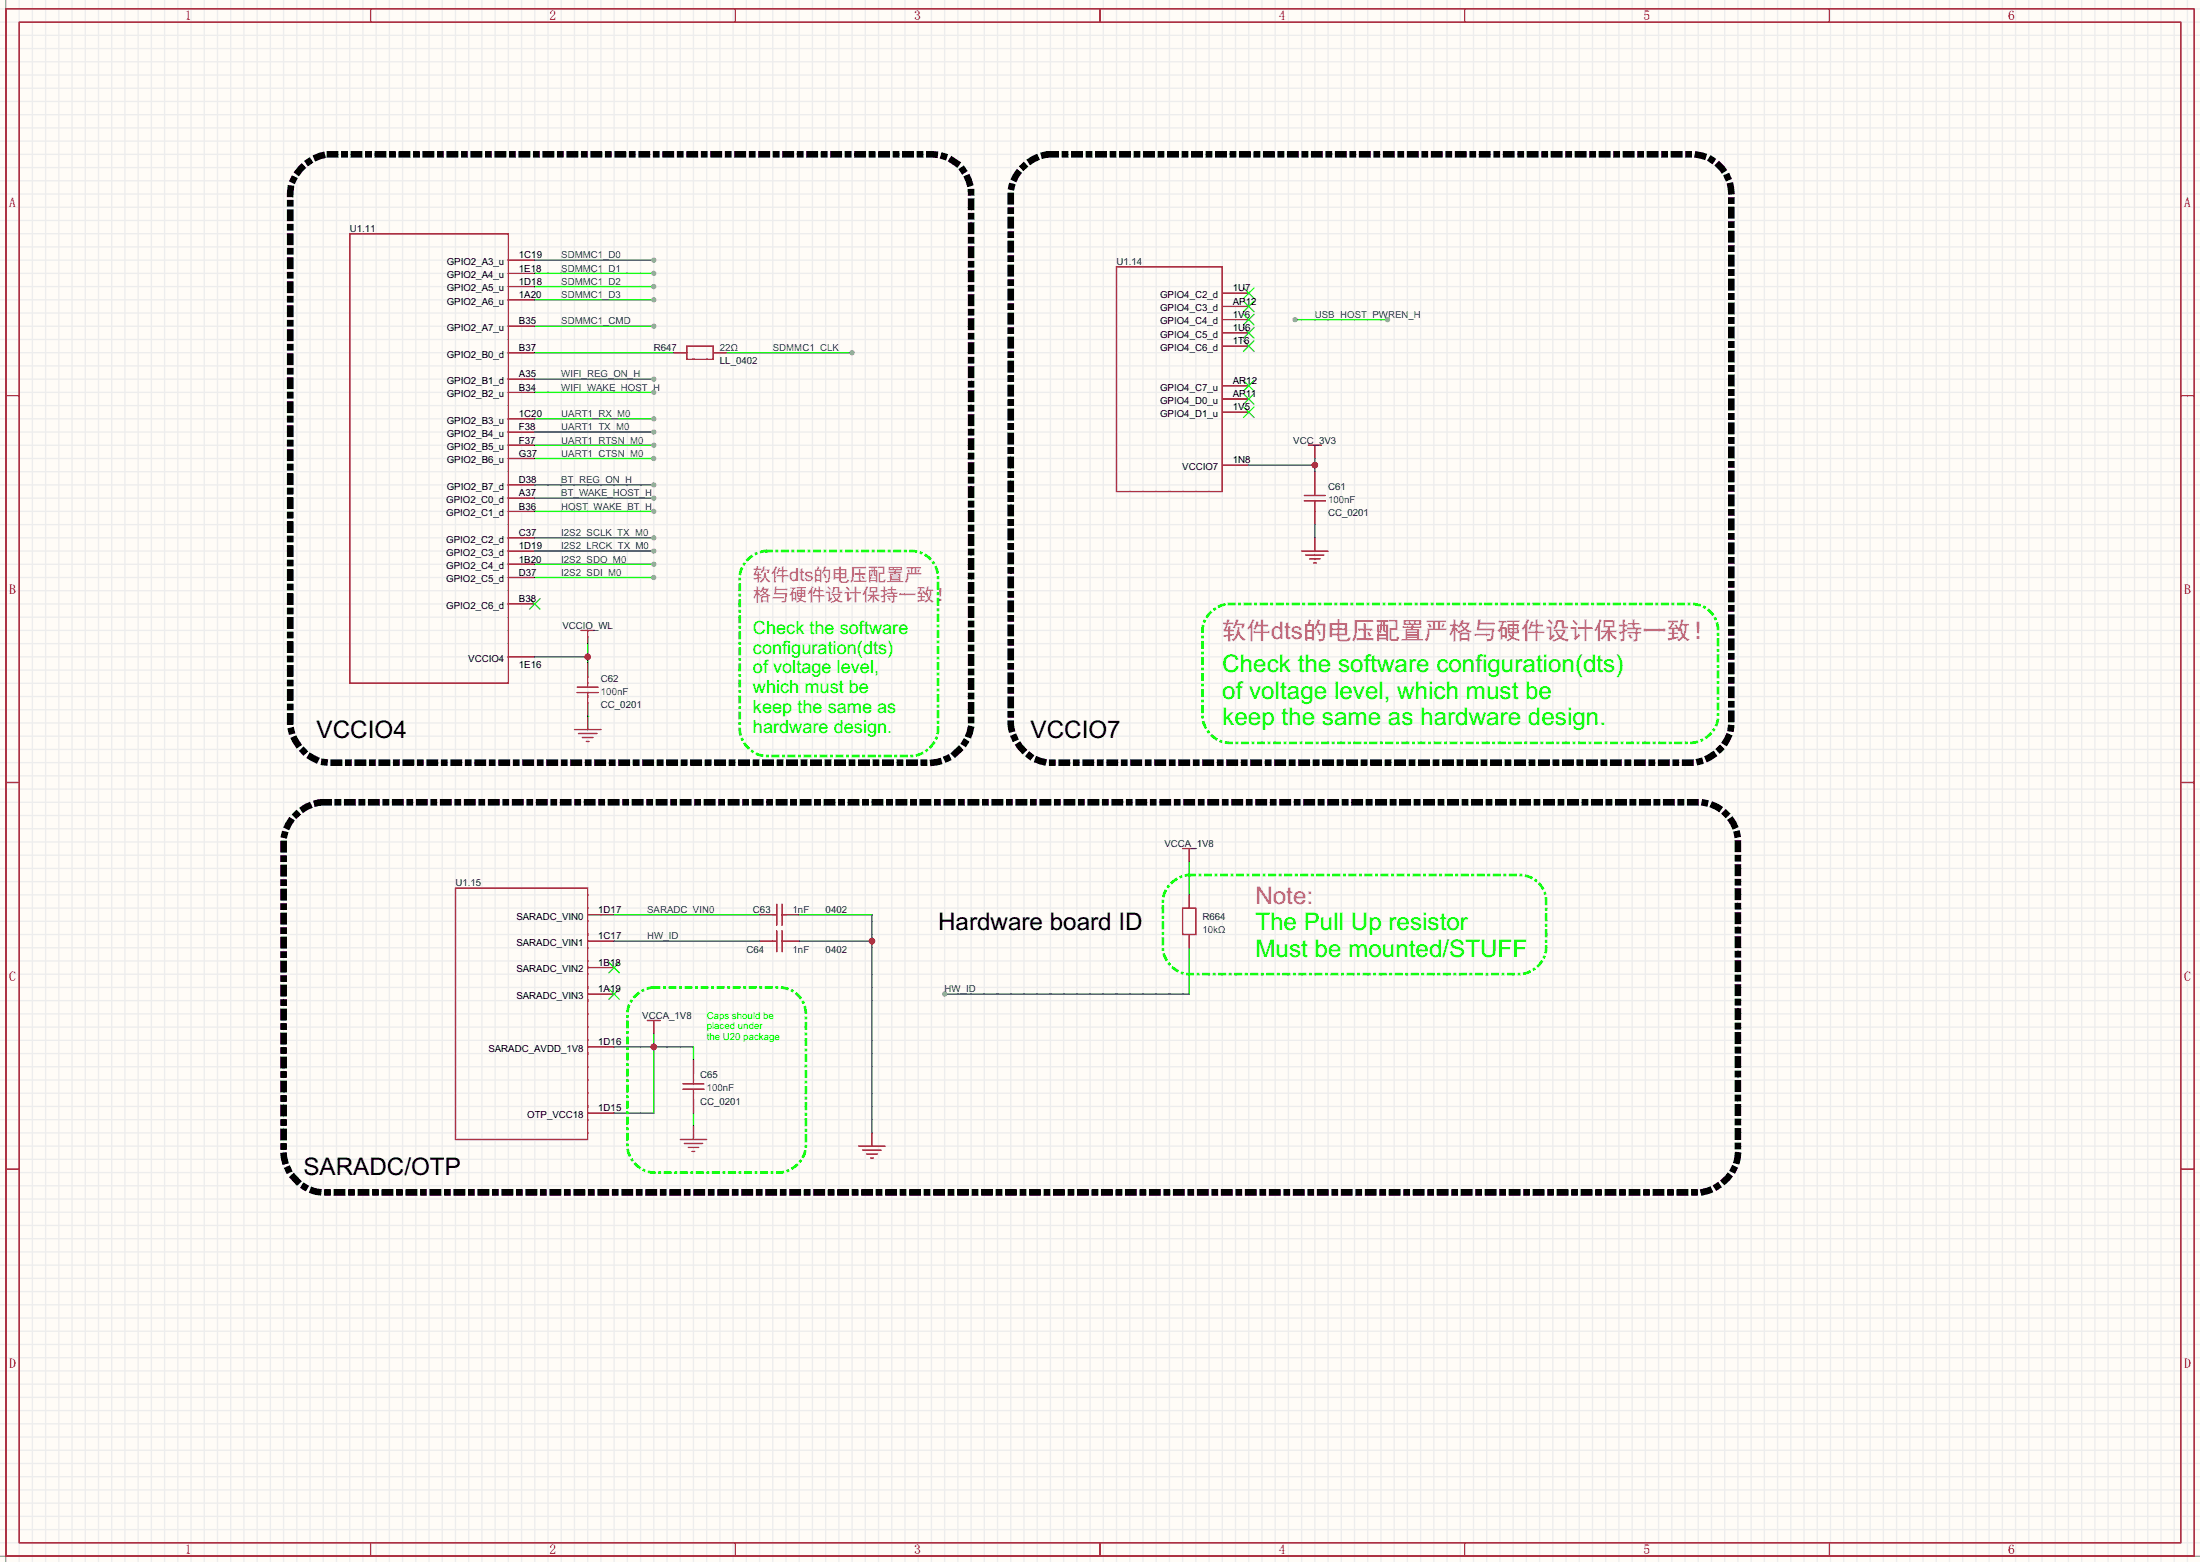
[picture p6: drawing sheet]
<svg xmlns="http://www.w3.org/2000/svg" width="423mm" height="300mm" viewBox="0 0 423 300" stroke-linecap="round" stroke-linejoin="round" font-family="sans-serif">
<path d="M0 0h422.7v300h-422.7z" fill="#fffcf7"/>
<g fill="none" stroke="#ededed" stroke-width=".25">
<path d="M0 1.7h422.7M0 4.2h422.7M0 6.8h422.7M0 9.3h422.7M0 11.9h422.7M0 14.4h422.7M0 16.9h422.7M0 19.5h422.7M1.1 0v300M3.7 0v300M6.2 0v300M8.8 0v300"/>
<path d="M11.3 0v300M13.8 0v300M16.4 0v300M18.9 0v300M21.5 0v300M24 0v300M26.5 0v300M29.1 0v300M31.6 0v300M34.2 0v300M36.7 0v300M39.2 0v300"/>
<path d="M41.8 0v300M44.3 0v300M46.9 0v300M49.4 0v300M51.9 0v300M54.5 0v300M57 0v300M59.6 0v300M62.1 0v300M64.6 0v300M67.2 0v300M69.7 0v300"/>
<path d="M72.3 0v300M74.8 0v300M77.3 0v300M79.9 0v300M82.4 0v300M85 0v300M87.5 0v300M90 0v300M92.6 0v300M95.1 0v300M97.7 0v300M100.2 0v300"/>
<path d="M102.7 0v300M105.3 0v300M107.8 0v300M110.4 0v300M112.9 0v300M115.4 0v300M118 0v300M120.5 0v300M123.1 0v300M125.6 0v300M128.1 0v300M130.7 0v300"/>
<path d="M133.2 0v300M135.8 0v300M138.3 0v300M140.8 0v300M143.4 0v300M145.9 0v300M148.5 0v300M151 0v300M153.5 0v300M156.1 0v300M158.6 0v300M161.2 0v300"/>
<path d="M163.7 0v300M166.2 0v300M168.8 0v300M171.3 0v300M173.9 0v300M176.4 0v300M178.9 0v300M181.5 0v300M184 0v300M186.6 0v300M189.1 0v300M191.6 0v300"/>
<path d="M194.2 0v300M196.7 0v300M199.3 0v300M201.8 0v300M204.3 0v300M206.9 0v300M209.4 0v300M212 0v300M214.5 0v300M217 0v300M219.6 0v300M222.1 0v300"/>
<path d="M224.7 0v300M227.2 0v300M229.7 0v300M232.3 0v300M234.8 0v300M237.4 0v300M239.9 0v300M242.4 0v300M245 0v300M247.5 0v300M250.1 0v300M252.6 0v300"/>
<path d="M255.1 0v300M257.7 0v300M260.2 0v300M262.8 0v300M265.3 0v300M267.8 0v300M270.4 0v300M272.9 0v300M275.5 0v300M278 0v300M280.5 0v300M283.1 0v300"/>
<path d="M285.6 0v300M288.2 0v300M290.7 0v300M293.2 0v300M295.8 0v300M298.3 0v300M300.9 0v300M303.4 0v300M305.9 0v300M308.5 0v300M311 0v300M313.6 0v300"/>
<path d="M316.1 0v300M318.6 0v300M321.2 0v300M323.7 0v300M326.3 0v300M328.8 0v300M331.3 0v300M333.9 0v300M336.4 0v300M339 0v300M341.5 0v300M344 0v300"/>
<path d="M346.6 0v300M349.1 0v300M351.7 0v300M354.2 0v300M356.7 0v300M359.3 0v300M361.8 0v300M364.4 0v300M366.9 0v300M369.4 0v300M372 0v300M374.5 0v300"/>
<path d="M377.1 0v300M379.6 0v300M382.1 0v300M384.7 0v300M387.2 0v300M389.8 0v300M392.3 0v300M394.8 0v300M397.4 0v300M399.9 0v300M402.5 0v300M405 0v300"/>
<path d="M407.5 0v300M410.1 0v300M412.6 0v300M415.2 0v300M417.7 0v300M420.2 0v300M0 22h422.7M0 24.6h422.7M0 27.1h422.7M0 29.6h422.7M0 32.2h422.7M0 34.7h422.7"/>
<path d="M0 37.3h422.7M0 39.8h422.7M0 42.3h422.7M0 44.9h422.7M0 47.4h422.7M0 50h422.7M0 52.5h422.7M0 55h422.7M0 57.6h422.7M0 60.1h422.7M0 62.7h422.7M0 65.2h422.7"/>
<path d="M0 67.7h422.7M0 70.3h422.7M0 72.8h422.7M0 75.4h422.7M0 77.9h422.7M0 80.4h422.7M0 83h422.7M0 85.5h422.7M0 88.1h422.7M0 90.6h422.7M0 93.1h422.7M0 95.7h422.7"/>
<path d="M0 98.2h422.7M0 100.8h422.7M0 103.3h422.7M0 105.8h422.7M0 108.4h422.7M0 110.9h422.7M0 113.5h422.7M0 116h422.7M0 118.5h422.7M0 121.1h422.7M0 123.6h422.7M0 126.2h422.7"/>
<path d="M0 128.7h422.7M0 131.2h422.7M0 133.8h422.7M0 136.3h422.7M0 138.9h422.7M0 141.4h422.7M0 143.9h422.7M0 146.5h422.7M0 149h422.7M0 151.6h422.7M0 154.1h422.7M0 156.6h422.7"/>
<path d="M0 159.2h422.7M0 161.7h422.7M0 164.3h422.7M0 166.8h422.7M0 169.3h422.7M0 171.9h422.7M0 174.4h422.7M0 177h422.7M0 179.5h422.7M0 182h422.7M0 184.6h422.7M0 187.1h422.7"/>
<path d="M0 189.7h422.7M0 192.2h422.7M0 194.7h422.7M0 197.3h422.7M0 199.8h422.7M0 202.4h422.7M0 204.9h422.7M0 207.4h422.7M0 210h422.7M0 212.5h422.7M0 215.1h422.7M0 217.6h422.7"/>
<path d="M0 220.1h422.7M0 222.7h422.7M0 225.2h422.7M0 227.8h422.7M0 230.3h422.7M0 232.8h422.7M0 235.4h422.7M0 237.9h422.7M0 240.5h422.7M0 243h422.7M0 245.5h422.7M0 248.1h422.7"/>
<path d="M0 250.6h422.7M0 253.2h422.7M0 255.7h422.7M0 258.2h422.7M0 260.8h422.7M0 263.3h422.7M0 265.9h422.7M0 268.4h422.7M0 270.9h422.7M0 273.5h422.7M0 276h422.7M0 278.6h422.7"/>
<path d="M0 281.1h422.7M0 283.6h422.7M0 286.2h422.7M0 288.7h422.7M0 291.3h422.7M0 293.8h422.7M0 296.3h422.7M0 298.9h422.7"/>
</g>
<path d="M1.1 0v300M0 298.9h422.7" fill="none" stroke="#999" stroke-width=".25"/>
<g fill="none" stroke="#a10000" stroke-width=".25">
<path d="M1.1 1.7h420.4v297.2h-420.4zM3.7 4.2h415.3v292.1h-415.3zM71.2 1.7v2.5M141.3 1.7v2.5M211.3 1.7v2.5M281.4 1.7v2.5M351.5 1.7v2.5M67.2 44.9h30.5v86.3h-30.5zM214.5 51.2h20.3v43.2h-20.3zM1.1 76h2.6M419 76h2.5M251.3 85.5h2.6"/>
<path d="M252.6 85.5v1.3M1.1 150.3h2.6M419 150.3h2.5M87.5 170.6h25.4v48.3h-25.4zM1.1 224.6h2.6M419 224.6h2.5M71.2 296.3v2.6M141.3 296.3v2.6M211.3 296.3v2.6M281.4 296.3v2.6M351.5 296.3v2.6"/>
</g>
<g fill="none" stroke="#870000" stroke-width=".25">
<path d="M97.7 50h5M97.7 52.5h5M97.7 55h5M97.7 57.6h5M234.8 56.3h5.1M234.8 58.9h5.1M97.7 62.7h5M97.7 67.7h5M97.7 72.8h5M97.7 75.4h5M234.8 61.4h5.1M234.8 63.9h5.1"/>
<path d="M234.8 66.5h5.1M234.8 74.1h5.1M234.8 76.6h5.1M234.8 79.2h5.1M97.7 80.4h5M97.7 83h5M97.7 85.5h5M97.7 88.1h5M97.7 93.1h5M97.7 95.7h5M97.7 98.2h5M234.8 89.3h5.1"/>
<path d="M252.6 86.8v1.3M97.7 103.3h5M97.7 105.8h5M97.7 108.4h5M97.7 110.9h5M97.7 116h5M97.7 126.2h5M112.9 175.7h5.1M112.9 180.8h5.1M112.9 185.9h5.1M112.9 190.9h5.1M112.9 201.1h5.1"/>
<path d="M112.9 213.8h5.1"/>
</g>
<g fill="none" stroke="#3c3" stroke-width=".25">
<path d="M238.9 55.3l2 2M238.9 57.8l2 2.1M240.9 55.3l-2 2M240.9 57.8l-2 2.1M238.9 60.4l2 2M238.9 62.9l2 2.1M238.9 65.5l2 2M238.9 73.1l2 2M238.9 75.6l2 2.1M238.9 78.2l2 2M240.9 60.4l-2 2M240.9 62.9l-2 2.1"/>
<path d="M240.9 65.5l-2 2M240.9 73.1l-2 2M240.9 75.6l-2 2.1M240.9 78.2l-2 2M101.7 115l2.1 2M103.8 115l-2.1 2M117 184.8l2 2.1M117 189.9l2 2.1M119 184.8l-2 2.1M119 189.9l-2 2.1"/>
</g>
<path d="M239.9 89.3h12.7M252.6 88.1v2.5" fill="none" stroke="#008700" stroke-width=".25"/>
<circle cx="252.6" cy="89.3" r=".63" fill="#c00"/>
<path d="M252.6 90.6v2.5M252.6 98.2v2.6" fill="none" stroke="#870000" stroke-width=".25"/>
<path d="M250.6 96.2h4M250.6 95.2h4M252.6 93.1v2.1M252.6 96.2v2" fill="none" stroke="#a10000" stroke-width=".25"/>
<path d="M248.8 61.4h17.8M252.6 100.8v2.5" fill="none" stroke="#008700" stroke-width=".25"/>
<path d="M201.8 29.6h123.2a7.6 7.6 0 0 1 7.6 7.7v101.6a8.2 8.2 0 0 1-7.6 7.6h-123.2a8.2 8.2 0 0 1-7.6-7.6v-101.6a8.2 8.2 0 0 1 7.6-7.7" fill="none" stroke="#000" stroke-width="1.3" stroke-dasharray="1 1.8 0 1.8"/>
<g fill="#999">
<circle cx="266.6" cy="61.4" r=".51"/>
<circle cx="248.8" cy="61.4" r=".51"/>
</g>
<path d="M252.6 103.3v2.5" fill="none" stroke="#870000" stroke-width=".25"/>
<path d="M250.1 105.8h5M250.8 106.6h3.6M251.6 107.4h2M252.3 108.1h.6" fill="none" stroke="#a10000" stroke-width=".25"/>
<path d="M236.1 116h88.9a5.1 5.1 0 0 1 5.1 5.1v16.5a5.4 5.4 0 0 1-5.1 5.1h-88.9a5.4 5.4 0 0 1-5.1-5.1v-16.5a5.4 5.4 0 0 1 5.1-5.1" fill="none" stroke="#0f0" stroke-width=".51" stroke-dasharray="1 1 0 1"/>
<path d="M102.7 50h22.9" fill="none" stroke="#008700" stroke-width=".25"/>
<circle cx="125.6" cy="50" r=".51" fill="#999"/>
<path d="M102.7 52.5h22.9" fill="none" stroke="#008700" stroke-width=".25"/>
<circle cx="125.6" cy="52.5" r=".51" fill="#999"/>
<path d="M102.7 55h22.9" fill="none" stroke="#008700" stroke-width=".25"/>
<circle cx="125.6" cy="55" r=".51" fill="#999"/>
<path d="M102.7 57.6h22.9" fill="none" stroke="#008700" stroke-width=".25"/>
<circle cx="125.6" cy="57.6" r=".51" fill="#999"/>
<path d="M102.7 62.7h22.9" fill="none" stroke="#008700" stroke-width=".25"/>
<circle cx="125.6" cy="62.7" r=".51" fill="#999"/>
<path d="M102.7 72.8h22.9" fill="none" stroke="#008700" stroke-width=".25"/>
<circle cx="125.6" cy="72.8" r=".51" fill="#999"/>
<path d="M102.7 75.4h22.9" fill="none" stroke="#008700" stroke-width=".25"/>
<circle cx="125.6" cy="75.4" r=".51" fill="#999"/>
<path d="M102.7 80.4h22.9" fill="none" stroke="#008700" stroke-width=".25"/>
<circle cx="125.6" cy="80.4" r=".51" fill="#999"/>
<path d="M102.7 83h22.9" fill="none" stroke="#008700" stroke-width=".25"/>
<circle cx="125.6" cy="83" r=".51" fill="#999"/>
<path d="M102.7 85.5h22.9" fill="none" stroke="#008700" stroke-width=".25"/>
<circle cx="125.6" cy="85.5" r=".51" fill="#999"/>
<path d="M102.7 88.1h22.9" fill="none" stroke="#008700" stroke-width=".25"/>
<circle cx="125.6" cy="88.1" r=".51" fill="#999"/>
<path d="M102.7 95.7h22.9" fill="none" stroke="#008700" stroke-width=".25"/>
<circle cx="125.6" cy="95.7" r=".51" fill="#999"/>
<path d="M102.7 98.2h22.9" fill="none" stroke="#008700" stroke-width=".25"/>
<circle cx="125.6" cy="98.2" r=".51" fill="#999"/>
<path d="M112.9 122.4v1.2" fill="none" stroke="#870000" stroke-width=".25"/>
<path d="M111.6 121.1h2.6M112.9 121.1v1.3" fill="none" stroke="#a10000" stroke-width=".25"/>
<path d="M102.7 126.2h10.2M112.9 123.6v3.8" fill="none" stroke="#008700" stroke-width=".25"/>
<circle cx="112.9" cy="126.2" r=".63" fill="#c00"/>
<path d="M102.7 67.7h26.7M139.6 67.7h24.1" fill="none" stroke="#008700" stroke-width=".25"/>
<circle cx="163.7" cy="67.7" r=".51" fill="#999"/>
<path d="M112.9 127.4v2.6M112.9 135.1v2.5" fill="none" stroke="#870000" stroke-width=".25"/>
<path d="M110.9 133h4M110.9 132h4M112.9 130v2M112.9 133v2.1" fill="none" stroke="#a10000" stroke-width=".25"/>
<path d="M102.7 93.1h22.9" fill="none" stroke="#008700" stroke-width=".25"/>
<circle cx="125.6" cy="93.1" r=".51" fill="#999"/>
<path d="M63.4 29.6h115.5a7.6 7.6 0 0 1 7.7 7.7v101.6a8.2 8.2 0 0 1-7.7 7.6h-115.5a8.2 8.2 0 0 1-7.6-7.6v-101.6a8.2 8.2 0 0 1 7.6-7.7" fill="none" stroke="#000" stroke-width="1.3" stroke-dasharray="1 1.8 0 1.8"/>
<path d="M102.7 103.3h22.9" fill="none" stroke="#008700" stroke-width=".25"/>
<circle cx="125.6" cy="103.3" r=".51" fill="#999"/>
<path d="M102.7 105.8h22.9" fill="none" stroke="#008700" stroke-width=".25"/>
<circle cx="125.6" cy="105.8" r=".51" fill="#999"/>
<path d="M102.7 108.4h22.9" fill="none" stroke="#008700" stroke-width=".25"/>
<circle cx="125.6" cy="108.4" r=".51" fill="#999"/>
<path d="M102.7 110.9h22.9" fill="none" stroke="#008700" stroke-width=".25"/>
<circle cx="125.6" cy="110.9" r=".51" fill="#999"/>
<path d="M132 66.5h5v2.5h-5zM110.4 140.1h5M111.1 140.9h3.6M111.9 141.7h2M112.6 142.4h.6M124.3 196h2.6M125.6 196v1.3" fill="none" stroke="#a10000" stroke-width=".25"/>
<path d="M129.4 67.7h2.6M137 67.7h2.6M112.9 137.6v2.5M125.6 197.3v1.3" fill="none" stroke="#870000" stroke-width=".25"/>
<path d="M112.9 137.6h.1M125.6 198.6v15.2h-7.6M118 201.1h15.2v2.5" fill="none" stroke="#008700" stroke-width=".25"/>
<path d="M147.2 105.8h27.9a5.1 5.1 0 0 1 5.1 5.1v29.2a5.4 5.4 0 0 1-5.1 5.1h-27.9a5.4 5.4 0 0 1-5.1-5.1v-29.2a5.4 5.4 0 0 1 5.1-5.1" fill="none" stroke="#0f0" stroke-width=".51" stroke-dasharray="1 1 0 1"/>
<circle cx="125.6" cy="201.1" r=".63" fill="#c00"/>
<path d="M118 175.7h27.9M228.5 165.5v6.4M228.5 182v8.9h-47M133.2 213.8v2.5" fill="none" stroke="#008700" stroke-width=".25"/>
<path d="M228.5 164.3v1.2" fill="none" stroke="#870000" stroke-width=".25"/>
<path d="M227.2 163h2.5M228.5 163v1.3" fill="none" stroke="#a10000" stroke-width=".25"/>
<circle cx="181.5" cy="190.9" r=".51" fill="#999"/>
<path d="M145.9 175.7h2.6M151 175.7h2.5M133.2 203.6v2.6M133.2 211.3v2.5M167.5 217.6v2.5" fill="none" stroke="#870000" stroke-width=".25"/>
<path d="M148.5 175.7h.7M149.2 173.7v4M150.2 173.7v4M150.2 175.7h.8M131.2 209.2h4.1M131.2 208.2h4.1M133.2 206.2v2M133.2 209.2v2.1M165 220.1h5.1M165.7 220.9h3.6M166.5 221.7h2M167.3 222.4h.5" fill="none" stroke="#a10000" stroke-width=".25"/>
<path d="M153.5 175.7h14v41.9M153.5 180.8h14" fill="none" stroke="#008700" stroke-width=".25"/>
<circle cx="167.5" cy="180.8" r=".63" fill="#c00"/>
<path d="M228.5 171.9v2.5M228.5 179.5v2.5M145.9 180.8h2.6M151 180.8h2.5M133.2 216.3v2.6" fill="none" stroke="#870000" stroke-width=".25"/>
<path d="M149.2 178.7v4.1M150.2 178.7v4.1M227.2 174.4h2.5v5.1h-2.5zM148.5 180.8h.7M150.2 180.8h.8M130.7 218.9h5.1M131.4 219.6h3.6M132.2 220.4h2M133 221.2h.5" fill="none" stroke="#a10000" stroke-width=".25"/>
<path d="M118 180.8h27.9" fill="none" stroke="#008700" stroke-width=".25"/>
<path d="M62.1 154.1h264.2a7.6 7.6 0 0 1 7.6 7.6v59.7a8.2 8.2 0 0 1-7.6 7.6h-264.2a8.2 8.2 0 0 1-7.6-7.6v-59.7a8.2 8.2 0 0 1 7.6-7.6" fill="none" stroke="#000" stroke-width="1.3" stroke-dasharray="1 1.8 0 1.8"/>
<path d="M228.5 168.1h63.5a5.1 5.1 0 0 1 5.1 5.1v8.8a5.4 5.4 0 0 1-5.1 5.1h-63.5a5.4 5.4 0 0 1-5.1-5.1v-8.8a5.4 5.4 0 0 1 5.1-5.1M125.6 189.7h24.1a5.1 5.1 0 0 1 5.1 5v25.4a5.4 5.4 0 0 1-5.1 5.1h-24.1a5.4 5.4 0 0 1-5.1-5.1v-25.4a5.4 5.4 0 0 1 5.1-5" fill="none" stroke="#0f0" stroke-width=".51" stroke-dasharray="1 1 0 1"/>
<g font-size="4.7" fill="#90f">
<text x="234.8" y="122.8">软件dt</text>
<text x="248" y="122.8">s</text>
<text x="250.3" y="122.8">的电压配</text>
<text x="269" y="122.8">置</text>
<text x="273.6" y="122.8">严</text>
<text x="278.3" y="122.8">格与硬件</text>
<text x="296.9" y="122.8">设</text>
<text x="301.6" y="122.8">计</text>
<text x="306.2" y="122.8">保持一致</text>
<text x="324.9" y="122.8">！</text>
<text x="241.2" y="173.6">Note:</text>
</g>
<g font-size="4.7" fill="#0f0">
<text x="234.8" y="129.1">Check the software configuration(dts)</text>
<text x="234.8" y="134.2">of voltage level, which must be</text>
<text x="234.8" y="139.3">keep the same as hardware design.</text>
<text x="241.2" y="178.7">The Pull Up resistor</text>
<text x="241.2" y="183.7">Must be mounted/STUFF</text>
</g>
<g font-size="4.7">
<text x="60.8" y="141.8">VCCIO4</text>
<text x="198" y="141.8">VCCIO7</text>
<text x="180.2" y="178.7">Hardware board ID</text>
<text x="58.3" y="225.7">SARADC/OTP</text>
</g>
<g font-size="3.5" fill="#90f">
<text x="144.7" y="111.6">软件</text>
<text x="151.6" y="111.6">d</text>
<text x="153.6" y="111.6">t</text>
<text x="154.6" y="111.6">s</text>
<text x="156.3" y="111.6">的电压</text>
<text x="166.8" y="111.6">配置严</text>
<text x="144.7" y="115.4">格与</text>
<text x="151.6" y="115.4">硬件</text>
<text x="158.6" y="115.4">设</text>
<text x="162.1" y="115.4">计保</text>
<text x="169.1" y="115.4">持一致</text>
<text x="179.6" y="115.4">！</text>
</g>
<g font-size="3.5" fill="#0f0">
<text x="144.7" y="121.7">Check the software</text>
<text x="144.7" y="125.5">configuration(dts)</text>
<text x="144.7" y="129.3">of voltage level,</text>
<text x="144.7" y="133.2">which must be</text>
<text x="144.7" y="137">keep the same as</text>
<text x="144.7" y="140.8">hardware design.</text>
</g>
<g font-size="2.6" fill="#a00000">
<text x="35.5" y="3.9">1</text>
<text x="105.6" y="3.9">2</text>
<text x="175.6" y="3.9">3</text>
<text x="245.7" y="3.9">4</text>
<text x="315.8" y="3.9">5</text>
<text x="385.8" y="3.9">6</text>
<text x="1.8" y="39.8">A</text>
<text x="419.6" y="39.8">A</text>
<text x="1.8" y="114.1">B</text>
<text x="419.6" y="114.1">B</text>
<text x="1.8" y="188.4">C</text>
<text x="419.6" y="188.4">C</text>
<text x="1.8" y="262.7">D</text>
<text x="419.6" y="262.7">D</text>
<text x="35.5" y="298.6">1</text>
<text x="105.6" y="298.6">2</text>
<text x="175.6" y="298.6">3</text>
<text x="245.7" y="298.6">4</text>
<text x="315.8" y="298.6">5</text>
<text x="385.8" y="298.6">6</text>
</g>
<g font-size="1.9" fill="#000080">
<text x="67.2" y="44.5">U1.11</text>
<text x="214.5" y="50.9">U1.14</text>
<text x="125.6" y="67.4">R647</text>
<text x="138.3" y="69.9">LL_0402</text>
<text x="248.5" y="85.2">VCC_3V3</text>
<text x="255.1" y="94.1">C61</text>
<text x="255.1" y="99.2">CC_0201</text>
<text x="108" y="120.7">VCCIO_WL</text>
<text x="115.4" y="130.9">C62</text>
<text x="115.4" y="136">CC_0201</text>
<text x="223.7" y="162.7">VCCA_1V8</text>
<text x="87.5" y="170.3">U1.15</text>
<text x="144.7" y="175.4">C63</text>
<text x="158.6" y="175.4">0402</text>
<text x="231" y="176.6">R664</text>
<text x="143.4" y="183">C64</text>
<text x="158.6" y="183">0402</text>
<text x="123.4" y="195.7">VCCA_1V8</text>
<text x="134.5" y="207.1">C65</text>
<text x="134.5" y="212.2">CC_0201</text>
</g>
<g font-size="1.9">
<text x="85.8" y="50.9">GPIO2_A3_u</text>
<text x="85.8" y="53.4">GPIO2_A4_u</text>
<text x="99.7" y="49.6">1C19</text>
<text x="99.7" y="52.2">1E18</text>
<text x="85.8" y="56">GPIO2_A5_u</text>
<text x="85.8" y="58.5">GPIO2_A6_u</text>
<text x="99.7" y="54.7">1D18</text>
<text x="99.7" y="57.2">1A20</text>
<text x="222.9" y="57.2">GPIO4_C2_d</text>
<text x="222.9" y="59.8">GPIO4_C3_d</text>
<text x="236.9" y="56">1U7</text>
<text x="236.9" y="58.5">AP12</text>
<text x="85.8" y="63.6">GPIO2_A7_u</text>
<text x="99.7" y="62.3">B35</text>
<text x="222.9" y="62.3">GPIO4_C4_d</text>
<text x="222.9" y="64.9">GPIO4_C5_d</text>
<text x="236.9" y="61.1">1V6</text>
<text x="236.9" y="63.6">1U6</text>
<text x="85.8" y="68.7">GPIO2_B0_d</text>
<text x="99.7" y="67.4">B37</text>
<text x="222.9" y="67.4">GPIO4_C6_d</text>
<text x="236.9" y="66.1">1T6</text>
<text x="85.8" y="73.8">GPIO2_B1_d</text>
<text x="85.8" y="76.3">GPIO2_B2_u</text>
<text x="99.7" y="72.5">A35</text>
<text x="99.7" y="75">B34</text>
<text x="222.9" y="75">GPIO4_C7_u</text>
<text x="222.9" y="77.6">GPIO4_D0_u</text>
<text x="236.9" y="73.8">AR12</text>
<text x="236.9" y="76.3">AP11</text>
<text x="85.8" y="81.4">GPIO2_B3_u</text>
<text x="85.8" y="83.9">GPIO2_B4_u</text>
<text x="99.7" y="80.1">1C20</text>
<text x="99.7" y="82.6">F38</text>
<text x="222.9" y="80.1">GPIO4_D1_u</text>
<text x="236.9" y="78.8">1V5</text>
<text x="85.8" y="86.5">GPIO2_B5_u</text>
<text x="85.8" y="89">GPIO2_B6_u</text>
<text x="99.7" y="85.2">F37</text>
<text x="99.7" y="87.7">G37</text>
<text x="236.9" y="89">1N8</text>
<text x="85.8" y="94.1">GPIO2_B7_d</text>
<text x="99.7" y="92.8">D38</text>
<text x="99.7" y="95.3">A37</text>
<text x="227.1" y="90.3">VCCIO7</text>
<text x="85.7" y="96.6">GPIO2_C0_d</text>
<text x="85.7" y="99.2">GPIO2_C1_d</text>
<text x="99.7" y="97.9">B36</text>
<text x="85.7" y="104.2">GPIO2_C2_d</text>
<text x="85.7" y="106.8">GPIO2_C3_d</text>
<text x="99.7" y="103">C37</text>
<text x="99.7" y="105.5">1D19</text>
<text x="85.7" y="109.3">GPIO2_C4_d</text>
<text x="85.7" y="111.9">GPIO2_C5_d</text>
<text x="99.7" y="108">1B20</text>
<text x="99.7" y="110.6">D37</text>
<text x="85.7" y="116.9">GPIO2_C6_d</text>
<text x="99.7" y="115.7">B38</text>
<text x="90" y="127.1">VCCIO4</text>
<text x="99.7" y="128.4">1E16</text>
<text x="99.2" y="176.6">SARADC_VIN0</text>
<text x="114.9" y="175.4">1D17</text>
<text x="99.2" y="181.7">SARADC_VIN1</text>
<text x="114.9" y="180.4">1C17</text>
<text x="114.9" y="185.5">1B18</text>
<text x="99.2" y="186.8">SARADC_VIN2</text>
<text x="99.2" y="191.9">SARADC_VIN3</text>
<text x="114.9" y="190.6">1A19</text>
<text x="93.8" y="202">SARADC_AVDD_1V8</text>
<text x="114.9" y="200.8">1D16</text>
<text x="101.3" y="214.7">OTP_VCC18</text>
<text x="114.9" y="213.5">1D15</text>
</g>
<g font-size="1.9" fill="#00f">
<text x="107.8" y="49.6">SDMMC1_D0</text>
<text x="107.8" y="52.2">SDMMC1_D1</text>
<text x="107.8" y="54.7">SDMMC1_D2</text>
<text x="107.8" y="57.2">SDMMC1_D3</text>
<text x="107.8" y="62.3">SDMMC1_CMD</text>
<text x="252.6" y="61.1">USB_HOST_PWREN_H</text>
<text x="138.3" y="67.4">22Ω</text>
<text x="148.5" y="67.4">SDMMC1_CLK</text>
<text x="107.8" y="72.5">WIFI_REG_ON_H</text>
<text x="107.8" y="75">WIFI_WAKE_HOST_H</text>
<text x="107.8" y="80.1">UART1_RX_M0</text>
<text x="107.8" y="82.6">UART1_TX_M0</text>
<text x="107.8" y="85.2">UART1_RTSN_M0</text>
<text x="107.8" y="87.7">UART1_CTSN_M0</text>
<text x="107.8" y="95.3">BT_WAKE_HOST_H</text>
<text x="107.8" y="92.8">BT_REG_ON_H</text>
<text x="107.8" y="97.9">HOST_WAKE_BT_H</text>
<text x="255.1" y="96.6">100nF</text>
<text x="107.8" y="103">I2S2_SCLK_TX_M0</text>
<text x="107.8" y="105.5">I2S2_LRCK_TX_M0</text>
<text x="107.8" y="108">I2S2_SDO_M0</text>
<text x="107.8" y="110.6">I2S2_SDI_M0</text>
<text x="115.4" y="133.4">100nF</text>
<text x="124.3" y="175.4">SARADC_VIN0</text>
<text x="152.3" y="175.4">1nF</text>
<text x="231" y="179.2">10kΩ</text>
<text x="124.3" y="180.4">HW_ID</text>
<text x="152.3" y="183">1nF</text>
<text x="181.5" y="190.6">HW_ID</text>
<text x="135.8" y="209.6">100nF</text>
</g>
<g font-size="1.9" fill="#0f0">
<text x="135.8" y="195.7">Caps should be</text>
<text x="135.8" y="197.7">placed under</text>
<text x="135.8" y="199.7">the U20 package</text>
</g>
</svg>
